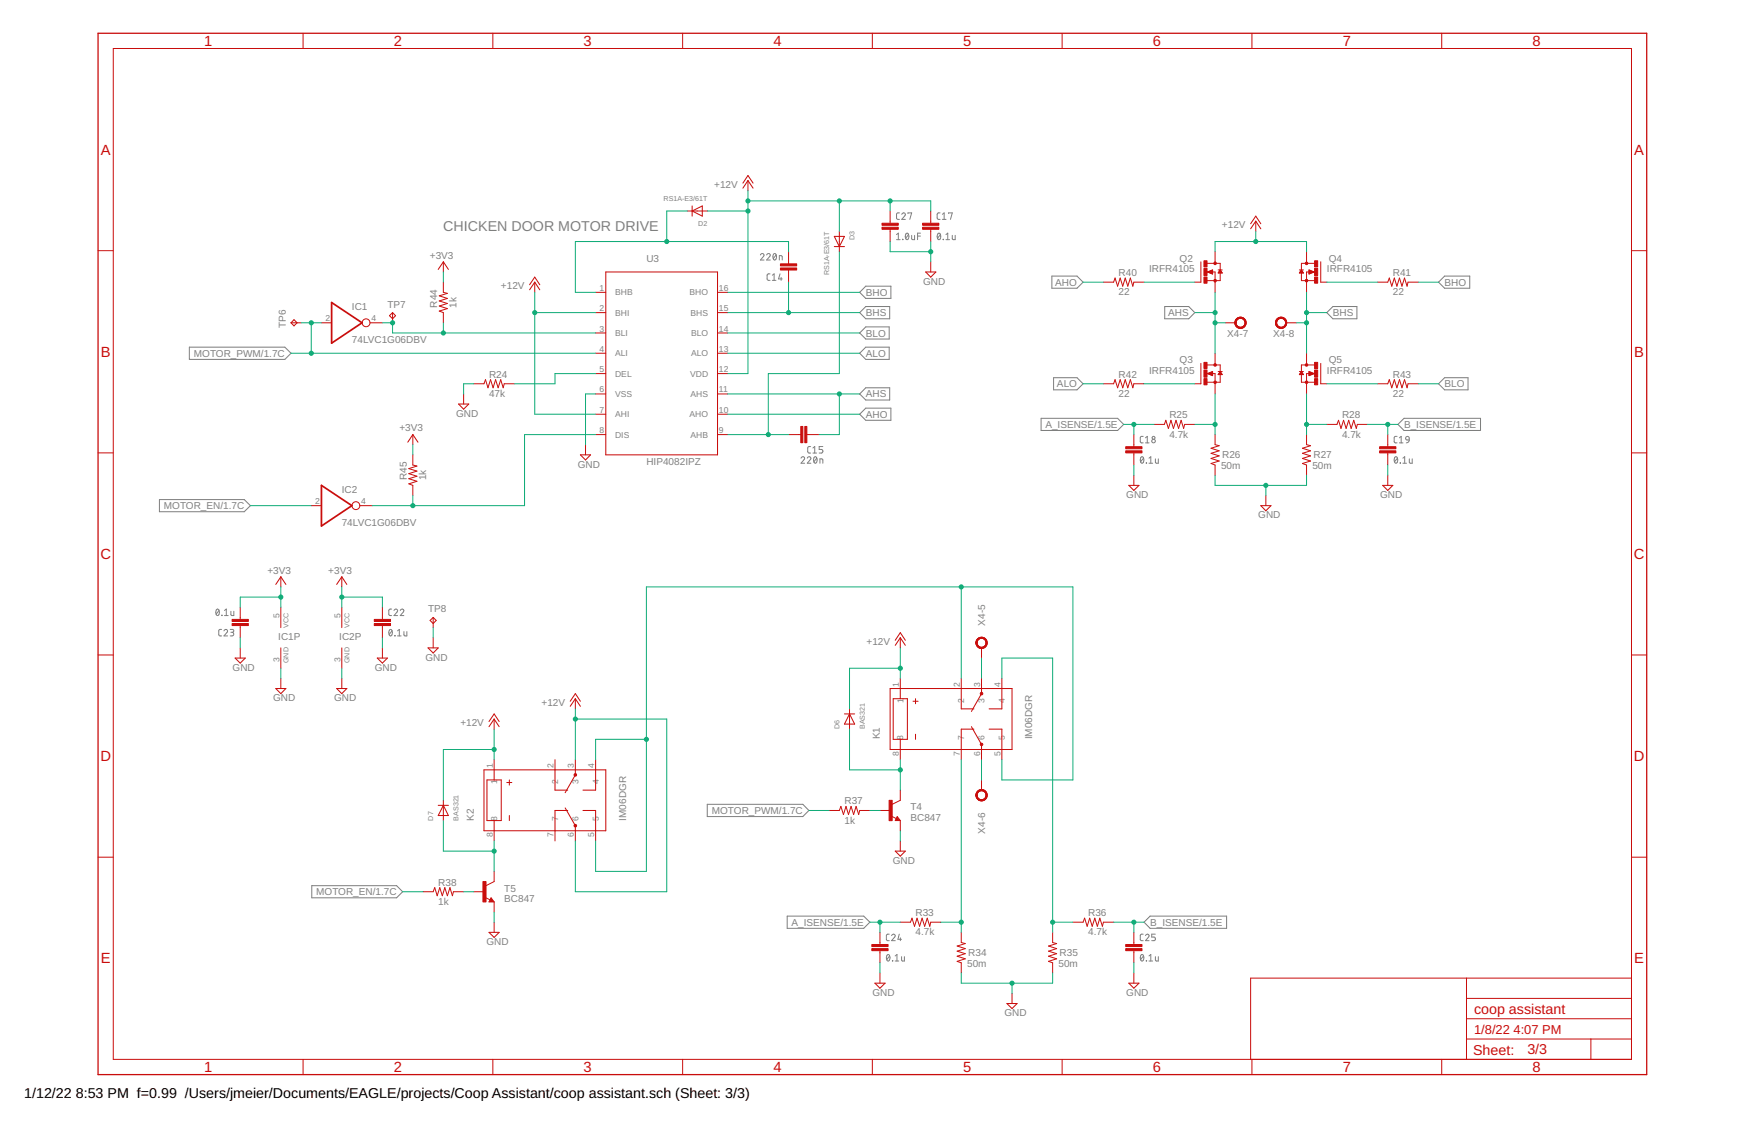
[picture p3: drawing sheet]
<svg xmlns="http://www.w3.org/2000/svg" width="432mm" height="279mm" viewBox="0 0 432 279" stroke-linecap="round" stroke-linejoin="round" font-family="sans-serif">
<g fill="none" stroke="#808080" stroke-width=".25">
<path d="M222 59.3h.9M222 58.1l.4-.4v1.6M222.7 52.7h-.5l-.2 .3v1.1l.2 .2h.5M223.3 53a.44 .44 0 0 1 .6-.3 .44 .44 0 0 1 .1 .7l-.7 .9h.9M223.5 59.2l.1 .1zM224.3 57.8l.2-.1a.8 .8 0 0 1 .5 .8 .8 .8 0 0 1-.5 .8l-.4-.8zM224.8 52.9v-.2h.9l-.4 1.6M224.9 58.1l-.7 .9M225.7 58.3v.9l.3 .1h.4v-1M227.2 58.4h.7M227.9 57.7h-.7v1.6M232.2 57.8l.3-.1a.95 .95 0 0 1 0 1.6 1.01 1.01 0 0 1-.3-1.5z"/>
<path d="M232.7 52.7h-.4l-.3 .3 .1 1.2 .6 .1M232.8 58.1l-.7 .9M233.3 54.3h.9M233.3 53l.5-.3v1.6M233.5 59.2l.1 .1zM234.2 59.3h.9M234.2 58.1l.5-.4v1.6M234.9 52.9v-.2h.9l-.5 1.6M235.8 58.3v.9l.3 .1h.4v-1M188.3 63.1a.44 .44 0 0 1 .6-.3 .44 .44 0 0 1 .1 .7l-.7 .8h.9M189.8 63.1a.44 .44 0 0 1 .7-.3 .44 .44 0 0 1 .1 .7l-.8 .8h.9M190.6 67.8h-.4l-.3 .3v1.1l.7 .2"/>
<path d="M191.2 69.4h.9M191.2 68.1l.5-.3v1.6M191.6 62.8h.1a.82 .82 0 0 1 .6 .7 .82 .82 0 0 1-.6 .8l-.3-.5zM192.2 63.1l-.7 .9M193 64.3v-1l.6 .1 .1 .9M193.1 67.8l-.3 1.2h.9M193.4 68.7v.7M212.9 77.4l1.5-1.5h5.9v3h-5.9zM214.4 70.8h6.2v3.1h-6.2l-1.5-1.6zM260.4 68.3h6.3l1.5 1.5-1.5 1.5h-6.3zM288.4 75.9h5.9l1.5 1.5-1.5 1.5h-5.9zM328.5 77.4l1.5-1.5h6v3h-6z"/>
<path d="M357.7 68.3h6.2v3h-6.2l-1.5-1.5zM46.9 85.9h23.6l1.6 1.5-1.6 1.5h-23.6zM212.9 87.4l1.5-1.5h5.8v3h-5.8zM212.9 82.4l1.5-1.5h5.8v3h-5.8zM214.4 96h5.9v3h-5.9l-1.5-1.5zM260.9 93.5h5.8l1.5 1.5-1.5 1.5h-5.8zM357.7 93.5h5.8v3h-5.8l-1.5-1.5zM198.3 113.4a.44 .44 0 0 1 .6-.4 .44 .44 0 0 1 .2 .7l-.8 .9h.9M199.9 113.4a.44 .44 0 0 1 .6-.4 .44 .44 0 0 1 .1 .7l-.7 .9h.9M200.7 110.5h-.5l-.2 .4 .1 1.1 .6 .1M201.3 112.1h.9M201.3 110.9l.4-.4v1.6"/>
<path d="M201.6 113.1l.3-.1a.95 .95 0 0 1 0 1.6 1.02 1.02 0 0 1-.3-1.5zM202.2 113.4l-.7 .9M203 114.6v-1l.7 .1v.9M203.7 110.5h-.9v.7h.6a.45 .45 0 0 1 .3 .5 .45 .45 0 0 1-.3 .4h-.6M212.9 102.5l1.5-1.5h6.2v3h-6.2zM257.8 103.5h18.9l1.5 1.5-1.5 1.5h-18.9zM282.5 113.1l.3-.1a.95 .95 0 0 1 0 1.6 1.02 1.02 0 0 1-.3-1.5zM283 108h-.5l-.2 .4v1l.2 .2h.5M283.1 113.4l-.7 .9M283.6 109.6h.9M283.6 108.4l.5-.4v1.6M283.8 114.5l.1 .1z"/>
<path d="M284.5 114.6h.9M284.5 113.4l.4-.4v1.6M286.1 113.6v.9l.2 .1h.5v-1M345.4 113.1l.2-.1a.95 .95 0 0 1 0 1.6 1 1 0 0 1-.2-1.5zM345.9 108h-.5l-.2 .4v1l.2 .2h.5M346 113.4l-.7 .9M346.1 105l1.5-1.5h19v3h-19zM346.5 109.6h.9M346.5 108.4l.4-.4v1.6M346.7 114.5l.1 .1zM347.3 114.6h.9M347.3 113.4l.5-.4v1.6"/>
<path d="M348.1 108.1l.4-.1 .3 .1 .1 .8-.8-.1zM348.9 108.9l-.3 .6-.4 .1M348.9 113.6l.1 .9 .2 .1h.5v-1M39.5 123.6h21l1.5 1.5-1.5 1.5h-21zM53.6 150.8l.3-.1a.95 .95 0 0 1 0 1.6 1.02 1.02 0 0 1-.3-1.5zM54.2 151.1l-.7 .9M54.9 155.8h-.5l-.2 .3v1.1l.2 .2h.5M54.9 152.3h.1M55.5 156.1a.44 .44 0 0 1 .6-.3 .44 .44 0 0 1 .1 .7l-.7 .9h.8M55.6 152.3h.9M55.6 151.1l.4-.4v1.6M57 155.8h.5a.36 .36 0 0 1 .4 .3 .36 .36 0 0 1-.4 .4h-.3"/>
<path d="M57.2 151.3v.9l.2 .1h.5v-1M57.4 156.5a.44 .44 0 0 1 .5 .4 .44 .44 0 0 1-.5 .5h-.4M96.5 155.9l.1-.1a.82 .82 0 0 1 .6 .8 .82 .82 0 0 1-.6 .8l-.3-.5zM97 150.7l-.5 .1-.2 .3v1l.2 .2h.5M97.1 156.1l-.7 .9M97.6 151.1a.44 .44 0 0 1 .6-.3 .44 .44 0 0 1 .1 .6l-.7 .9h.8M97.7 157.3h.1M98.4 157.4h.9M98.4 156.1l.5-.3v1.6M99.1 151.1a.44 .44 0 0 1 .6-.3 .44 .44 0 0 1 .2 .6l-.8 .9h.9M100 156.3v.9l.3 .2h.4v-1.1M175.1 199.1h23.7l1.5 1.5-1.5 1.5h-23.7z"/>
<path d="M77.2 219.2h21l1.5 1.5-1.5 1.5h-21zM194.9 226.7h18.9l1.6 1.5-1.6 1.5h-18.9zM219.7 236.3l.1-.1a.81 .81 0 0 1 .6 .8 .81 .81 0 0 1-.6 .8l-.3-.8zM220.2 231.2h-.5l-.2 .3v1.1l.2 .2h.5M220.3 236.6l-.7 .9M220.7 231.5a.44 .44 0 0 1 .7-.3 .44 .44 0 0 1 .1 .7l-.8 .9h1M221 237.7h.1M221.6 237.8h.9M221.6 236.6l.5-.4v1.6M222.7 231.2l-.4 1.3h.9M222.9 232.1v.7M223.2 236.7v1l.3 .1h.4v-1.1"/>
<path d="M282.5 236.3l.1-.1a.82 .82 0 0 1 .6 .8 .82 .82 0 0 1-.6 .8l-.3-.8zM283 231.2h-.5l-.2 .3v1.1l.2 .2h.5M283.1 236.6l-.7 .9M283.3 228.2l1.5-1.5h18.9v3h-18.9zM283.6 231.5a.44 .44 0 0 1 .6-.3 .44 .44 0 0 1 .2 .7l-.8 .9h.9M283.8 237.7h.1M284.5 236.6l.4-.4v1.6M284.5 237.8h.9M286 231.2h-.8v.7h.5a.46 .46 0 0 1 .4 .4 .46 .46 0 0 1-.4 .5h-.5M286.1 236.7v1l.2 .1h.5v-1.1"/>
<circle cx="285.6" cy="109.2" r=".45"/>
<circle cx="285.6" cy="108.4" r=".36"/>
</g>
<g fill="none" stroke="#c90d0c" stroke-width=".25">
<path d="M28 12h375.9v250.2h-375.9zM75 8.2v3.8M122 8.2v3.8M169 8.2v3.8M216 8.2v3.8M263 8.2v3.8M310 8.2v3.8M357 8.2v3.8M170.1 52.2h5M171.4 52.2l2.5-1.2v2.5zM171.4 51v2.5M183.9 45.3l1.3-1.9 1.3 1.9"/>
<path d="M185.2 44.7l1.3 1.9M185.2 44.7l-1.3 1.9M185.2 44.7v2.5M206.6 58.5h2.5l-1.3 2.5zM207.8 57.3v5M220.4 52.2v3M220.4 56.7v3.1M230.4 52.2v3M230.4 56.7v3.1M309.6 55.4l1.3-1.9 1.3 1.9M310.9 54.7l1.3 1.9M310.9 54.7l-1.3 1.9"/>
<path d="M310.9 54.7v2.6M24.3 62h3.7M72.1 79.9h2.5M72.8 79.1l.8 .8-.8 .7-.7-.7zM79.6 79.9h2.5M91.6 79.9h3.1M97.2 77.4l.7 .7-.7 .8-.8-.8zM97.2 77.4v2.5M109.8 64.8v2.5M109.8 69.8v2.5l1 .3-2 .6 2 .7-2 .6 2 .6-2 .6 2 .7-2 .6 1 .4v2.5M109.8 64.8l1.2 1.9M109.8 64.8l-1.3 1.9"/>
<path d="M131.1 70.5l1.3-1.9 1.2 1.9M132.4 69.8l1.2 1.9M132.4 69.8l-1.3 1.9M132.4 69.8v2.5M147.5 72.3h2.5M147.5 77.4h2.5M150 67.3h27.7v45.3h-27.7zM177.7 72.3h2.5M177.7 77.4h2.5M195.2 62.3v3M195.2 66.8v3M206.6 61h2.5"/>
<path d="M229.2 67.3h2.5l-1.3 1.3zM230.4 64.8v2.5M273.2 69.8h2.5l.4-1 .6 2 .6-2 .7 2 .6-2 .6 2 .7-2 .6 2 .2-1h2.6M297.3 64.8v5h-1.5M298.7 67.3h2.1v5M298.9 65.2h3.2v1.6M299 67.3l1.2-.5v1zM299.1 67.4h1.1M299.4 67.1h.8M299.4 67.5h.8M299.7 67h.5M299.7 67.6h.5"/>
<path d="M300 66.9h.2M300 67.7h.2M300.8 62.3v2.9M301.6 66.8h1M301.6 67.5h1M301.7 67.4h.8M301.8 67.3h.6M301.9 67.1h.4M302 67h.3M302 66.9h.2M302.1 67.4v2h-3.3M302.1 66.8l.5 .8h-1z"/>
<path d="M303.4 79.9h2.5M318.5 79.9h2.5M321.7 66.8h1M321.8 67.5h.9M321.8 67.4h.8M321.9 67.3h.6M322 67.1h.5M322.1 67h.3M322.2 66.9h.1M322.2 67.4v2h3.3M322.2 66.8l.5 .8h-1zM323.5 62.3v2.9"/>
<path d="M324.1 67.5h.8M324.1 67.4h1.1M324.1 67.1h.9M324.1 67h.6M324.1 66.9h.3M324.1 67.7h.2M324.1 67.6h.5M324.1 66.8l1.3 .5-1.3 .5zM325.5 65.2h-3.3v1.6M325.6 67.3h-2.1v5M327 64.8v5h1.5M341.1 69.8h2.5l.4-1 .6 2 .6-2 .7 2 .6-2 .6 2 .6-2 .7 2 .2-1h2.5"/>
<path d="M403.9 62h3.8M113.5 100h2.6l-1.3 1.3zM114.8 97.5v2.5M117.3 95h2.5l.4-1 .6 2 .7-2 .6 2 .6-2 .6 2 .7-2 .6 2 .2-1h2.6M147.5 82.4h2.5M147.5 87.4h2.5M147.5 92.5h2.5M147.5 97.5h2.5M177.7 82.4h2.5M177.7 87.4h2.5M177.7 92.5h2.5M177.7 97.5h2.5"/>
<path d="M273.2 95h2.5l.4-1 .6 2 .6-2 .7 2 .6-2 .6 2 .7-2 .6 2 .2-1h2.6M297.3 89.9v5.1h-1.5M298.7 92.5h2.1v5M298.9 90.3h3.2v1.6M299 92.5l1.2-.6v1.1zM299.1 92.4h1.1M299.1 92.5h1.1M299.4 92.3h.8M299.4 92.6h.8M299.7 92.2h.5M299.7 92.8h.5M300 92h.2"/>
<path d="M300 92.9h.2M300.8 87.4v2.9M301.6 91.9h1M301.6 92.6h1M301.7 92.5h.8M301.8 92.4h.6M301.9 92.3h.4M302 92.2h.2M302 92h.2M302.1 92.6v2h-3.3M302.1 91.9l.5 .8h-1zM321.7 91.9h1"/>
<path d="M321.8 92.6h.9M321.8 92.5h.8M321.9 92.4h.6M322 92.3h.4M322.1 92.2h.3M322.2 92h.1M322.2 92.6v2h3.3M322.2 91.9l.5 .8h-1zM323.5 87.4v2.9M324.1 92.8h.5M324.1 92.6h.8M324.1 92.5h1.1"/>
<path d="M324.1 92.4h1.1M324.1 92.3h.8M324.1 92.2h.5M324.1 92h.2M324.1 92.9h.2M324.1 91.9l1.3 .6-1.3 .5zM325.5 90.3h-3.3v1.6M325.6 92.5h-2.1v5M327 89.9v5.1h1.5M341.1 95h2.5l.4-1 .6 2 .6-2 .7 2 .6-2 .6 2 .6-2 .7 2 .2-1h2.5M24.3 112.1h3.7M102.2 112.6v2.5l1 .2-2 .7 2 .6-2 .6 2 .7-2 .6 2 .6-2 .6 1 .4v2.5"/>
<path d="M102.2 107.5v2.5M102.2 107.5l1.3 1.9M102.2 107.5l-1.2 1.9M143.7 112.6h2.5l-1.2 1.2zM145 110v2.6M147.5 102.5h2.5M147.5 107.5h2.5M177.7 102.5h2.5M177.7 107.5h2.5M195.2 107.5h3.1M199.8 107.5h3M280.7 107.5v3.1"/>
<path d="M280.7 112.1v3M280.7 117.6v2.5M285.8 105h2.5l.3-1 .7 2 .6-2 .6 2 .7-2 .6 2 .6-2 .7 2 .2-1h2.5M300.8 107.5v2.5l1.1 .3-2.1 .6 2.1 .7-2.1 .6 2.1 .6-2.1 .7 2.1 .6-2.1 .6 1 .4v2.5M323.5 107.5v2.5l1 .3-2 .6 2 .7-2 .6 2 .6-2 .7 2 .6-2 .6 1 .4v2.5M328.5 105h2.5l.4-1 .6 2 .7-2 .6 2 .6-2 .6 2 .7-2 .6 2 .3-1h2.5M343.6 107.5v3.1M343.6 112.1v3M343.6 117.6v2.5M403.9 112.1h3.8M77.1 125.1h2.5M89.1 125.1h3.1"/>
<path d="M279.5 120.1h2.5l-1.3 1.3zM312.2 125.1h2.5l-1.3 1.3zM313.4 122.6v2.5M342.3 120.1h2.5l-1.2 1.3zM59.5 150.3v3M59.5 154.8v3M69.5 142.7v2.5M69.5 150.3v5M69.5 142.7l1.3 1.9M69.5 142.7l-1.2 1.9M84.6 142.7v2.5M84.6 150.3v5"/>
<path d="M84.6 142.7l1.3 1.9M84.6 142.7l-1.2 1.9M94.7 150.3v3M94.7 154.8v3M106.5 153.5l.8-.7 .7 .7-.7 .8zM107.3 152.8v2.5M107.3 157.8v2.5M221.7 158.5l1.2-1.9 1.3 1.9M222.9 157.8v2.5M222.9 157.8l1.3 1.9M222.9 157.8l-1.2 1.9M24.3 162.1h3.7"/>
<path d="M58.2 162.9h2.5l-1.2 1.2zM59.5 160.3v2.6M68.3 170.4h2.5l-1.3 1.3zM69.5 160.3v5.1M69.5 167.9v2.5M83.4 170.4h2.5l-1.3 1.3zM84.6 160.3v5.1M84.6 167.9v2.5M93.4 162.9h2.5l-1.2 1.2zM94.7 160.3v2.6M106 160.3h2.5l-1.2 1.3zM121.1 178.6l1.2-1.9 1.3 1.9"/>
<path d="M122.3 177.9v2.5M122.3 177.9l1.3 1.9M122.3 177.9l-1.2 1.9M141.2 173.5l1.3-1.8 1.2 1.8M142.5 172.9v2.5M142.5 172.9l1.2 1.9M142.5 172.9l-1.3 1.9M209.1 176.7h2.5M210.3 176.7l1.3 2.5h-2.5zM210.3 175.4v5M220.4 170.4h30.2v15.1h-30.2zM221.1 172.9h3.6v10.1h-3.6z"/>
<path d="M222.9 167.9v5M226.1 173.5h1.2M226.7 172.9v1.3M238 167.9v7.5h3.1M240.5 179.8l2.5 4.4v3.8M243 160.3v2.6M243 167.9v3.8l-2.5 4.4M248.1 167.9v7.5h-3.2M403.9 162.1h3.8M108.5 199.3h2.5M109.8 199.3l1.2 2.5h-2.5zM109.8 198.1v5"/>
<path d="M119.8 190.5h30.2v15.1h-30.2zM120.6 193h3.5v10.1h-3.5zM122.3 188v5M125.5 193.7h1.2M126.1 193v1.3M137.4 188v7.5h3.2M139.9 199.9l2.6 4.4v3.8M142.5 188v3.8l-2.6 4.4M147.5 188v7.5h-3.2M222.9 183v5M222.9 195.5v2.6l-2 1M226.7 181.7v1.3"/>
<path d="M241.1 180.4h-3.1v7.6M243 193v2.5M244.9 180.4h3.2v7.6M24.3 212.1h3.7M122.3 203.1v5M122.3 215.6v2.6l-2 1M126.1 201.8v1.3M140.6 200.6h-3.2v7.5M144.3 200.6h3.2v7.5M205.3 200.6h2.5l.4-1 .6 2 .7-2 .6 2 .6-2 .6 2 .7-2 .6 2 .3-1h2.5M217.9 200.6h2.5M220.7 202l1.2 .6"/>
<path d="M221.7 210.6h2.5l-1.3 1.3zM222.1 202.1l.8 1h-1.2zM222.1 202.6l.2 .2h-.4l.2-.5 .6 .6h-.8M222.9 203.1v2.5M222.9 208.1v2.5M403.9 212.1h3.8M104.7 220.7h2.6l.3-1 .6 2 .7-2 .6 2 .6-2 .7 2 .6-2 .6 2 .3-1h2.5M117.3 220.7h2.5M120.1 222.1l1.2 .6M121.1 230.7h2.5l-1.3 1.3zM121.6 222.2l.7 1h-1.2zM121.6 222.7l.1 .2h-.4l.3-.5 .5 .7h-.8"/>
<path d="M122.3 223.2v2.5M122.3 228.2v2.5M217.9 230.7v3.1M217.9 235.3v3M222.9 228.2h2.5l.4-1 .6 2 .7-2 .6 2 .6-2 .6 2 .7-2 .6 2 .2-1h2.6M238 230.7v2.6l1 .2-2 .6 2 .7-2 .6 2 .6-2 .6 2 .7-2 .6 1 .4v2.5M260.6 230.7v2.6l1 .2-2 .6 2 .7-2 .6 2 .6-2 .6 2 .7-2 .6 1 .4v2.5M265.6 228.2h2.6l.3-1 .7 2 .6-2 .6 2 .7-2 .6 2 .6-2 .6 2 .3-1h2.5M280.7 230.7v3.1M280.7 235.3v3M216.6 243.3h2.5l-1.2 1.3zM217.9 240.8v2.5"/>
<path d="M249.3 248.3h2.5l-1.2 1.3zM250.6 245.8v2.5M279.5 243.3h2.5l-1.3 1.3zM280.7 240.8v2.5M363.1 257.1h40.8M363.1 242.1v20.1M363.1 252.1h40.8M363.1 247.1h40.8M393.9 257.1v5.1M403.9 242.1h-94.3v20.1M75 262.2v3.7M122 262.2v3.7"/>
<path d="M169 262.2v3.7M216 262.2v3.7M263 262.2v3.7M310 262.2v3.7M357 262.2v3.7"/>
<circle cx="90.6" cy="79.9" r=".97"/>
<circle cx="88.1" cy="125.1" r=".97"/>
</g>
<g fill="#c90d0c" stroke="#c90d0c" stroke-width=".25">
<path d="M306.1 78.9a1.38 1.38 0 0 1 2.2 .3 1.38 1.38 0 0 1-.8 2 1.38 1.38 0 0 1-1.7-1.3h.2a1.14 1.14 0 0 1 1.6-1.1 1.14 1.14 0 0 1 .3 1.9 1.14 1.14 0 0 1-1.9-.5v-.3h-.2z" fill-rule="evenodd"/>
<path d="M306.1 78.9a1.38 1.38 0 0 1 2.2 .3 1.38 1.38 0 0 1-.8 2 1.38 1.38 0 0 1-1.7-1.3h.2a1.14 1.14 0 0 1 1.6-1.1 1.14 1.14 0 0 1 .3 1.9 1.14 1.14 0 0 1-1.9-.5v-.3h-.2z" fill-rule="evenodd"/>
<path d="M306.1 78.9a1.38 1.38 0 0 1 2.2 .3 1.38 1.38 0 0 1-.8 2 1.38 1.38 0 0 1-1.7-1.3h.2a1.14 1.14 0 0 1 1.6-1.1 1.14 1.14 0 0 1 .3 1.9 1.14 1.14 0 0 1-1.9-.5v-.3h-.2z" fill-rule="evenodd"/>
<path d="M316.2 78.9a1.38 1.38 0 0 1 2.2 .3 1.38 1.38 0 0 1-.8 2 1.38 1.38 0 0 1-1.8-1.3h.3a1.14 1.14 0 0 1 1.6-1.1 1.14 1.14 0 0 1 .2 1.9 1.14 1.14 0 0 1-1.8-.5v-.3h-.3z" fill-rule="evenodd"/>
<path d="M316.2 78.9a1.38 1.38 0 0 1 2.2 .3 1.38 1.38 0 0 1-.8 2 1.38 1.38 0 0 1-1.8-1.3h.3a1.14 1.14 0 0 1 1.6-1.1 1.14 1.14 0 0 1 .2 1.9 1.14 1.14 0 0 1-1.8-.5v-.3h-.3z" fill-rule="evenodd"/>
<path d="M316.2 78.9a1.38 1.38 0 0 1 2.2 .3 1.38 1.38 0 0 1-.8 2 1.38 1.38 0 0 1-1.8-1.3h.3a1.14 1.14 0 0 1 1.6-1.1 1.14 1.14 0 0 1 .2 1.9 1.14 1.14 0 0 1-1.8-.5v-.3h-.3z" fill-rule="evenodd"/>
<path d="M242 195.9a1.38 1.38 0 0 1 2.2 .2 1.38 1.38 0 0 1-.8 2 1.38 1.38 0 0 1-1.8-1.3h.3a1.12 1.12 0 0 1 1.6-1 1.12 1.12 0 0 1 .3 1.8 1.12 1.12 0 0 1-1.9-.5v-.3h-.3z" fill-rule="evenodd"/>
<path d="M242 195.9a1.38 1.38 0 0 1 2.2 .2 1.38 1.38 0 0 1-.8 2 1.38 1.38 0 0 1-1.8-1.3h.3a1.12 1.12 0 0 1 1.6-1 1.12 1.12 0 0 1 .3 1.8 1.12 1.12 0 0 1-1.9-.5v-.3h-.3z" fill-rule="evenodd"/>
<path d="M242 195.9a1.38 1.38 0 0 1 2.2 .2 1.38 1.38 0 0 1-.8 2 1.38 1.38 0 0 1-1.8-1.3h.3a1.12 1.12 0 0 1 1.6-1 1.12 1.12 0 0 1 .3 1.8 1.12 1.12 0 0 1-1.9-.5v-.3h-.3z" fill-rule="evenodd"/>
<path d="M242 158.1a1.38 1.38 0 0 1 2.2 .3 1.38 1.38 0 0 1-.8 2 1.38 1.38 0 0 1-1.8-1.3h.3a1.13 1.13 0 0 1 1.6-1.1 1.13 1.13 0 0 1 .3 1.9 1.13 1.13 0 0 1-1.9-.5v-.3h-.3z" fill-rule="evenodd"/>
<path d="M242 158.1a1.38 1.38 0 0 1 2.2 .3 1.38 1.38 0 0 1-.8 2 1.38 1.38 0 0 1-1.8-1.3h.3a1.13 1.13 0 0 1 1.6-1.1 1.13 1.13 0 0 1 .3 1.9 1.13 1.13 0 0 1-1.9-.5v-.3h-.3z" fill-rule="evenodd"/>
<path d="M242 158.1a1.38 1.38 0 0 1 2.2 .3 1.38 1.38 0 0 1-.8 2 1.38 1.38 0 0 1-1.8-1.3h.3a1.13 1.13 0 0 1 1.6-1.1 1.13 1.13 0 0 1 .3 1.9 1.13 1.13 0 0 1-1.9-.5v-.3h-.3z" fill-rule="evenodd"/>
<circle cx="300.8" cy="65.2" r=".32"/>
<circle cx="300.8" cy="69.5" r=".32"/>
<circle cx="300.8" cy="90.3" r=".32"/>
<circle cx="300.8" cy="94.6" r=".32"/>
<circle cx="323.5" cy="65.2" r=".33"/>
<circle cx="323.5" cy="69.5" r=".33"/>
<circle cx="323.5" cy="90.3" r=".33"/>
<circle cx="323.5" cy="94.6" r=".33"/>
<circle cx="243" cy="184.2" r=".32"/>
<circle cx="243" cy="171.7" r=".33"/>
<circle cx="142.4" cy="204.3" r=".33"/>
<circle cx="142.4" cy="191.8" r=".33"/>
</g>
<g fill="#c90d0c" stroke="#c90d0c" stroke-width=".25">
<path d="M298.1 68.6h.8v1.5h-.8z"/>
<path d="M298.1 64.5h.8v1.6h-.8z"/>
<path d="M298.1 66.4h.8v1.8h-.8z"/>
<path d="M298.1 93.7h.8v1.5h-.8z"/>
<path d="M298.1 89.7h.8v1.5h-.8z"/>
<path d="M298.1 91.6h.8v1.7h-.8z"/>
<path d="M325.5 68.6h.7v1.5h-.7z"/>
<path d="M325.5 64.5h.7v1.6h-.7z"/>
<path d="M325.5 66.4h.7v1.8h-.7z"/>
<path d="M325.5 93.7h.7v1.5h-.7z"/>
<path d="M325.5 89.7h.7v1.5h-.7z"/>
<path d="M325.5 91.6h.7v1.7h-.7z"/>
<path d="M193.2 65.3h4.1v.5h-4.1z"/>
<path d="M193.2 66.3h4.1v.5h-4.1z"/>
<path d="M199.3 105.5h.5v4.1h-.5z"/>
<path d="M198.3 105.5h.5v4.1h-.5z"/>
<path d="M228.4 56.2h4.1v.5h-4.1z"/>
<path d="M228.4 55.2h4.1v.6h-4.1z"/>
<path d="M278.7 111.6h4v.5h-4z"/>
<path d="M278.7 110.6h4v.5h-4z"/>
<path d="M341.6 111.6h4v.5h-4z"/>
<path d="M341.6 110.6h4v.5h-4z"/>
<path d="M92.7 154.3h4v.5h-4z"/>
<path d="M92.7 153.3h4v.5h-4z"/>
<path d="M57.5 153.3h4v.5h-4z"/>
<path d="M57.5 154.3h4v.5h-4z"/>
<path d="M215.9 234.8h4v.5h-4z"/>
<path d="M215.9 233.7h4v.6h-4z"/>
<path d="M278.7 234.8h4v.5h-4z"/>
<path d="M278.7 233.7h4v.6h-4z"/>
<path d="M220.1 198.1h.8v5h-.8z"/>
<path d="M119.6 218.2h.7v5h-.7z"/>
<path d="M218.4 56.2h4v.5h-4z"/>
<path d="M218.4 55.2h4v.6h-4z"/>
</g>
<path d="M82.1 74.9l7.5 5-7.5 5zM79.6 120.1l7.5 5-7.5 5.1z" fill="none" stroke="#c90d0c" stroke-width=".42"/>
<path d="M24.3 8.2h383.4v257.7h-383.4z" fill="none" stroke="#c90d0c" stroke-width=".32"/>
<g fill="none" stroke="#0dab76" stroke-width=".25">
<path d="M170.1 52.2h-5v7.6M175.1 52.2h10.1M185.2 49.7h45.2v2.5M185.2 47.2v45.3h-5M207.8 49.7v7.6M220.4 49.7v2.5M220.4 59.8v2.5h10M230.4 59.8v5M310.9 57.3v2.5M74.6 79.9h5M77.1 79.9v7.5M94.7 79.9h2.5v2.5h50.3"/>
<path d="M109.8 67.3v2.5M109.8 79.9v2.5M132.4 72.3v30.2h15.1M132.4 77.4h15.1M180.2 77.4h32.7M180.2 72.3h32.7M195.2 62.3v-2.5h-52.7v12.5h5M195.2 69.8v7.6M207.8 62.3v30.2h-17.6v15M268.2 69.8h5M283.3 69.8h12.5M295.8 77.4h5"/>
<path d="M300.8 62.3v-2.5h22.7v2.5M300.8 72.3v15.1M300.8 79.9h2.6M321 79.9h2.5M323.5 72.3v15.1M323.5 77.4h5M328.5 69.8h12.6M351.1 69.8h5.1M72.1 87.4h75.4M117.3 95h-2.5v2.5M147.5 97.5h-2.5v12.5M147.5 92.5h-10.1v2.5h-10"/>
<path d="M180.2 97.5h32.7M180.2 87.4h32.7M180.2 82.4h32.7M207.8 97.5v10h-5M268.2 95h5M283.3 95h12.5M300.8 97.5v10M323.5 97.5v10M328.5 95h12.6M351.1 95h5.1M102.2 110v2.6M147.5 107.5h-17.6v17.6h-37.7"/>
<path d="M180.2 102.5h32.7M180.2 107.5h15M278.2 105h7.6M280.7 105v2.5M280.7 115.1v2.5M295.8 105h5M300.8 117.6v2.5h22.7v-2.5M323.5 105h5M338.6 105h7.5M343.6 105v2.5M343.6 115.1v2.5M62 125.1h15.1"/>
<path d="M102.2 122.6v2.5M313.4 120.1v2.5M59.5 157.8v2.5M69.5 145.2v5.1M69.5 147.8h-10v2.5M84.6 145.2v5.1M84.6 147.8h10.1v2.5M94.7 157.8v2.5M107.3 155.3v2.5M238 145.2v22.7M69.5 165.4v2.5M84.6 165.4v2.5"/>
<path d="M142.5 177.9h22.6v42.8h-22.6v-12.6M142.5 175.4v12.6M222.9 160.3v7.6M222.9 165.4h-12.6v10M243 162.9v5M248.1 167.9v-5h12.5v67.8M122.3 180.4v7.6M122.3 185.5h-12.5v12.6M160 183h-12.5v5M210.3 180.4v10.1h12.6M222.9 188v7.5M238 188v42.7"/>
<path d="M243 188v5M248.1 188v5h17.5v-47.8h-105.6v70.4h-12.5v-7.5M109.8 203.1v7.5h12.5M122.3 208.1v7.5M200.3 200.6h5M215.4 200.6h2.5M222.9 205.6v2.5M99.7 220.7h5M114.8 220.7h2.5M122.3 225.7v2.5M215.4 228.2h7.5M217.9 228.2v2.5"/>
<path d="M217.9 238.3v2.5M233 228.2h5M260.6 228.2h5M275.7 228.2h7.6M280.7 228.2v2.5M280.7 238.3v2.5M238 240.8v2.5h22.6v-2.5M250.6 243.3v2.5"/>
</g>
<g fill="#0dab76" stroke="#0dab76" stroke-width=".25">
<circle cx="230.4" cy="62.3" r=".51"/>
<circle cx="313.4" cy="120.1" r=".51"/>
<circle cx="250.6" cy="243.3" r=".51"/>
<circle cx="77.1" cy="87.4" r=".51"/>
<circle cx="77.1" cy="79.9" r=".51"/>
<circle cx="132.4" cy="77.4" r=".51"/>
<circle cx="185.2" cy="49.7" r=".51"/>
<circle cx="220.4" cy="49.7" r=".51"/>
<circle cx="185.2" cy="52.2" r=".51"/>
<circle cx="207.8" cy="49.7" r=".51"/>
<circle cx="310.9" cy="59.8" r=".51"/>
<circle cx="222.9" cy="165.4" r=".51"/>
<circle cx="122.3" cy="185.5" r=".51"/>
<circle cx="142.5" cy="177.9" r=".51"/>
<circle cx="300.8" cy="79.9" r=".51"/>
<circle cx="300.8" cy="77.4" r=".51"/>
<circle cx="207.8" cy="97.5" r=".51"/>
<circle cx="323.5" cy="79.9" r=".51"/>
<circle cx="323.5" cy="77.4" r=".51"/>
<circle cx="195.2" cy="77.4" r=".51"/>
<circle cx="97.2" cy="79.9" r=".51"/>
<circle cx="109.8" cy="82.4" r=".51"/>
<circle cx="102.2" cy="125.1" r=".51"/>
<circle cx="165.1" cy="59.8" r=".51"/>
<circle cx="190.2" cy="107.5" r=".51"/>
<circle cx="280.7" cy="105" r=".51"/>
<circle cx="217.9" cy="228.2" r=".51"/>
<circle cx="300.8" cy="105" r=".51"/>
<circle cx="323.5" cy="105" r=".51"/>
<circle cx="343.6" cy="105" r=".51"/>
<circle cx="280.7" cy="228.2" r=".51"/>
<circle cx="69.5" cy="147.8" r=".51"/>
<circle cx="84.6" cy="147.8" r=".51"/>
<circle cx="238" cy="228.2" r=".51"/>
<circle cx="260.6" cy="228.2" r=".51"/>
<circle cx="238" cy="145.2" r=".51"/>
<circle cx="160" cy="183" r=".51"/>
<circle cx="222.9" cy="190.5" r=".51"/>
<circle cx="122.3" cy="210.6" r=".51"/>
</g>
<g font-size="3.6" fill="#c90d0c">
<text x="50.5" y="11.4">1</text>
<text x="97.5" y="11.4">2</text>
<text x="144.5" y="11.4">3</text>
<text x="191.5" y="11.4">4</text>
<text x="238.5" y="11.4">5</text>
<text x="285.5" y="11.4">6</text>
<text x="332.4" y="11.4">7</text>
<text x="379.4" y="11.4">8</text>
<text x="25" y="38.3">A</text>
<text x="404.6" y="38.3">A</text>
<text x="25" y="88.3">B</text>
<text x="404.6" y="88.3">B</text>
<text x="24.8" y="138.4">C</text>
<text x="404.5" y="138.4">C</text>
<text x="24.8" y="188.4">D</text>
<text x="404.5" y="188.4">D</text>
<text x="25" y="238.4">E</text>
<text x="404.6" y="238.4">E</text>
<text x="50.5" y="265.3">1</text>
<text x="97.5" y="265.3">2</text>
<text x="144.5" y="265.3">3</text>
<text x="191.5" y="265.3">4</text>
<text x="238.5" y="265.3">5</text>
<text x="285.5" y="265.3">6</text>
<text x="332.4" y="265.3">7</text>
<text x="379.4" y="265.3">8</text>
</g>
<text font-size="3.5" fill="#808080" x="109.8" y="57.3">CHICKEN DOOR MOTOR DRIVE</text>
<g font-size="3.5" fill="#c90d0c">
<text x="365" y="250.9">coop assistant</text>
<text x="364.7" y="261">Sheet:</text>
<text x="378.2" y="260.9">3/3</text>
</g>
<g font-size="3.5">
<text x="6" y="271.7">1/12/22</text>
<text x="18.8" y="271.7">8:53 PM f=0.99 /Users/jmeier/Documents/EAGLE/projects/Coop Assistant/coop assistant.sch (Sheet: 3/3)</text>
</g>
<g font-size="3.2" fill="#c90d0c">
<text x="365" y="255.9">1/8/22</text>
<text x="374.7" y="255.9">4:07 PM</text>
</g>
<g font-size="2.5" fill="#808080">
<text x="176.8" y="46.4">+12V</text>
<text x="302.6" y="56.5">+12V</text>
<text x="106.4" y="64">+3V3</text>
<text x="160" y="64.8">U3</text>
<text x="292.1" y="64.8">Q2</text>
<text x="329" y="64.8">Q4</text>
<text x="124" y="71.6">+12V</text>
<text x="228.6" y="70.5">GND</text>
<text x="261.3" y="70.7">AHO</text>
<text x="277" y="68.3">R40</text>
<text x="284.5" y="67.3">IRFR4105</text>
<text x="328.5" y="67.3">IRFR4105</text>
<text x="344.9" y="68.3">R41</text>
<text x="357.7" y="70.7">BHO</text>
<text x="87.1" y="76.7">IC1</text>
<text x="95.9" y="76.1">TP7</text>
<text x="108.3" y="76.1" transform="rotate(-90 108.3 76.1)">R44</text>
<text x="113" y="76.1" transform="rotate(-90 113 76.1)">1k</text>
<text x="214.4" y="73.2">BHO</text>
<text x="277" y="73.1">22</text>
<text x="344.9" y="73.1">22</text>
<text x="70.8" y="81.1" transform="rotate(-90 70.8 81.1)">TP6</text>
<text x="214.4" y="78.3">BHS</text>
<text x="214.4" y="83.3">BLO</text>
<text x="289.2" y="78.2">AHS</text>
<text x="303.9" y="83.3">X4-7</text>
<text x="315.2" y="83.3">X4-8</text>
<text x="330" y="78.3">BHS</text>
<text x="48" y="88.3">MOTOR_PWM/1.7C</text>
<text x="87.1" y="84.9">74LVC1G06DBV</text>
<text x="214.4" y="88.3">ALO</text>
<text x="292.1" y="89.9">Q3</text>
<text x="329" y="89.9">Q5</text>
<text x="121.1" y="93.5">R24</text>
<text x="261.7" y="95.8">ALO</text>
<text x="277" y="93.5">R42</text>
<text x="284.5" y="92.5">IRFR4105</text>
<text x="328.5" y="92.5">IRFR4105</text>
<text x="344.9" y="93.5">R43</text>
<text x="357.7" y="95.9">BLO</text>
<text x="121.1" y="98.2">47k</text>
<text x="214.4" y="98.4">AHS</text>
<text x="277" y="98.2">22</text>
<text x="344.9" y="98.2">22</text>
<text x="98.9" y="106.8">+3V3</text>
<text x="112.9" y="103.1">GND</text>
<text x="214.4" y="103.4">AHO</text>
<text x="258.8" y="105.9">A_ISENSE/1.5E</text>
<text x="289.5" y="103.5">R25</text>
<text x="332.3" y="103.5">R28</text>
<text x="347.6" y="105.9">B_ISENSE/1.5E</text>
<text x="289.5" y="108.3">4.7k</text>
<text x="302.6" y="113.3">R26</text>
<text x="325.2" y="113.3">R27</text>
<text x="332.3" y="108.3">4.7k</text>
<text x="100.7" y="118.9" transform="rotate(-90 100.7 118.9)">R45</text>
<text x="105.5" y="118.9" transform="rotate(-90 105.5 118.9)">1k</text>
<text x="143.1" y="115.7">GND</text>
<text x="160" y="115.1">HIP4082IPZ</text>
<text x="302.3" y="116.1">50m</text>
<text x="324.9" y="116.1">50m</text>
<text x="84.6" y="122">IC2</text>
<text x="278.9" y="123.3">GND</text>
<text x="341.7" y="123.3">GND</text>
<text x="40.6" y="126">MOTOR_EN/1.7C</text>
<text x="84.6" y="130.2">74LVC1G06DBV</text>
<text x="311.5" y="128.3">GND</text>
<text x="66.2" y="142">+3V3</text>
<text x="81.3" y="142">+3V3</text>
<text x="106" y="151.5">TP8</text>
<text x="243.9" y="154.8" transform="rotate(-90 243.9 154.8)">X4-5</text>
<text x="68.9" y="158.5">IC1P</text>
<text x="84" y="158.5">IC2P</text>
<text x="214.6" y="159.6">+12V</text>
<text x="57.6" y="166">GND</text>
<text x="92.8" y="166">GND</text>
<text x="105.4" y="163.5">GND</text>
<text x="67.6" y="173.5">GND</text>
<text x="82.7" y="173.5">GND</text>
<text x="114" y="179.7">+12V</text>
<text x="134.1" y="174.7">+12V</text>
<text x="217.9" y="183" transform="rotate(-90 217.9 183)">K1</text>
<text x="255.6" y="183" transform="rotate(-90 255.6 183)">IM06DGR</text>
<text x="117.3" y="203.1" transform="rotate(-90 117.3 203.1)">K2</text>
<text x="155" y="203.1" transform="rotate(-90 155 203.1)">IM06DGR</text>
<text x="176.2" y="201.4">MOTOR_PWM/1.7C</text>
<text x="209.1" y="203.8">1k</text>
<text x="209.1" y="199.1">R37</text>
<text x="225.4" y="203.1">BC847</text>
<text x="225.4" y="200.6">T4</text>
<text x="243.9" y="206.3" transform="rotate(-90 243.9 206.3)">X4-6</text>
<text x="221" y="213.8">GND</text>
<text x="78.3" y="221.6">MOTOR_EN/1.7C</text>
<text x="108.5" y="219.2">R38</text>
<text x="124.8" y="220.7">T5</text>
<text x="108.5" y="224">1k</text>
<text x="124.8" y="223.2">BC847</text>
<text x="226.7" y="226.7">R33</text>
<text x="269.4" y="226.7">R36</text>
<text x="120.4" y="233.9">GND</text>
<text x="196" y="229.1">A_ISENSE/1.5E</text>
<text x="226.7" y="231.5">4.7k</text>
<text x="269.4" y="231.5">4.7k</text>
<text x="284.8" y="229.1">B_ISENSE/1.5E</text>
<text x="239.5" y="239.3">50m</text>
<text x="239.7" y="236.5">R34</text>
<text x="262.1" y="239.3">50m</text>
<text x="262.4" y="236.5">R35</text>
<text x="216" y="246.5">GND</text>
<text x="248.7" y="251.5">GND</text>
<text x="278.9" y="246.5">GND</text>
</g>
<g font-size="2.1" fill="#808080">
<text x="148.5" y="72">1</text>
<text x="178" y="72">16</text>
<text x="148.5" y="77">2</text>
<text x="152.3" y="73.1">BHB</text>
<text x="170.7" y="73.1">BHO</text>
<text x="178" y="77">15</text>
<text x="80.6" y="79.5">2</text>
<text x="92" y="79.5">4</text>
<text x="148.5" y="82">3</text>
<text x="152.3" y="78.1">BHI</text>
<text x="152.3" y="83.2">BLI</text>
<text x="171" y="78.1">BHS</text>
<text x="171.1" y="83.1">BLO</text>
<text x="178" y="82">14</text>
<text x="148.5" y="87.1">4</text>
<text x="152.3" y="88.2">ALI</text>
<text x="171.1" y="88.2">ALO</text>
<text x="178" y="87.1">13</text>
<text x="148.5" y="92.1">5</text>
<text x="152.3" y="93.2">DEL</text>
<text x="170.9" y="93.2">VDD</text>
<text x="178" y="92.1">12</text>
<text x="148.5" y="97.1">6</text>
<text x="152.3" y="98.2">VSS</text>
<text x="171" y="98.2">AHS</text>
<text x="178" y="97.1">11</text>
<text x="148.5" y="102.2">7</text>
<text x="148.5" y="107.2">8</text>
<text x="152.3" y="103.3">AHI</text>
<text x="170.7" y="103.3">AHO</text>
<text x="178" y="107.2">9</text>
<text x="178" y="102.2">10</text>
<text x="152.3" y="108.3">DIS</text>
<text x="171" y="108.3">AHB</text>
<text x="78.1" y="124.8">2</text>
<text x="89.4" y="124.8">4</text>
<text x="69.2" y="153" transform="rotate(-90 69.2 153)">5</text>
<text x="84.3" y="153" transform="rotate(-90 84.3 153)">5</text>
<text x="69.2" y="163.8" transform="rotate(-90 69.2 163.8)">3</text>
<text x="84.3" y="163.8" transform="rotate(-90 84.3 163.8)">3</text>
<text x="222.6" y="170" transform="rotate(-90 222.6 170)">1</text>
<text x="223.7" y="173.9" transform="rotate(-90 223.7 173.9)">1</text>
<text x="237.6" y="170" transform="rotate(-90 237.6 170)">2</text>
<text x="238.7" y="173.9" transform="rotate(-90 238.7 173.9)">2</text>
<text x="242.7" y="170" transform="rotate(-90 242.7 170)">3</text>
<text x="243.8" y="173.9" transform="rotate(-90 243.8 173.9)">3</text>
<text x="247.7" y="170" transform="rotate(-90 247.7 170)">4</text>
<text x="248.8" y="173.9" transform="rotate(-90 248.8 173.9)">4</text>
<text x="223.7" y="183.2" transform="rotate(-90 223.7 183.2)">8</text>
<text x="238.7" y="183.2" transform="rotate(-90 238.7 183.2)">7</text>
<text x="243.8" y="183.2" transform="rotate(-90 243.8 183.2)">6</text>
<text x="248.8" y="183.2" transform="rotate(-90 248.8 183.2)">5</text>
<text x="122" y="190.2" transform="rotate(-90 122 190.2)">1</text>
<text x="137.1" y="190.2" transform="rotate(-90 137.1 190.2)">2</text>
<text x="142.1" y="190.2" transform="rotate(-90 142.1 190.2)">3</text>
<text x="147.1" y="190.2" transform="rotate(-90 147.1 190.2)">4</text>
<text x="222.6" y="187" transform="rotate(-90 222.6 187)">8</text>
<text x="237.6" y="187" transform="rotate(-90 237.6 187)">7</text>
<text x="242.7" y="187" transform="rotate(-90 242.7 187)">6</text>
<text x="247.7" y="187" transform="rotate(-90 247.7 187)">5</text>
<text x="123.1" y="194" transform="rotate(-90 123.1 194)">1</text>
<text x="138.2" y="194" transform="rotate(-90 138.2 194)">2</text>
<text x="143.2" y="194" transform="rotate(-90 143.2 194)">3</text>
<text x="148.2" y="194" transform="rotate(-90 148.2 194)">4</text>
<text x="123.1" y="203.3" transform="rotate(-90 123.1 203.3)">8</text>
<text x="138.2" y="203.3" transform="rotate(-90 138.2 203.3)">7</text>
<text x="143.2" y="203.3" transform="rotate(-90 143.2 203.3)">6</text>
<text x="148.2" y="203.3" transform="rotate(-90 148.2 203.3)">5</text>
<text x="122" y="207.1" transform="rotate(-90 122 207.1)">8</text>
<text x="137.1" y="207.1" transform="rotate(-90 137.1 207.1)">7</text>
<text x="142.1" y="207.1" transform="rotate(-90 142.1 207.1)">6</text>
<text x="147.1" y="207.1" transform="rotate(-90 147.1 207.1)">5</text>
</g>
<g font-size="1.8" fill="#808080">
<text x="164.3" y="49.7">RS1A-E3/61T</text>
<text x="172.9" y="56">D2</text>
<text x="211.6" y="59.5" transform="rotate(-90 211.6 59.5)">D3</text>
<text x="205.3" y="68.1" transform="rotate(-90 205.3 68.1)">RS1A-E3/61T</text>
<text x="71.4" y="155.3" transform="rotate(-90 71.4 155.3)">VCC</text>
<text x="86.5" y="155.3" transform="rotate(-90 86.5 155.3)">VCC</text>
<text x="71.4" y="164.1" transform="rotate(-90 71.4 164.1)">GND</text>
<text x="86.5" y="164.1" transform="rotate(-90 86.5 164.1)">GND</text>
<text x="207.8" y="180.5" transform="rotate(-90 207.8 180.5)">D6</text>
<text x="214.1" y="180.5" transform="rotate(-90 214.1 180.5)">BAS321</text>
<text x="107.2" y="203.1" transform="rotate(-90 107.2 203.1)">D7</text>
<text x="113.5" y="203.1" transform="rotate(-90 113.5 203.1)">BAS321</text>
</g>
</svg>
